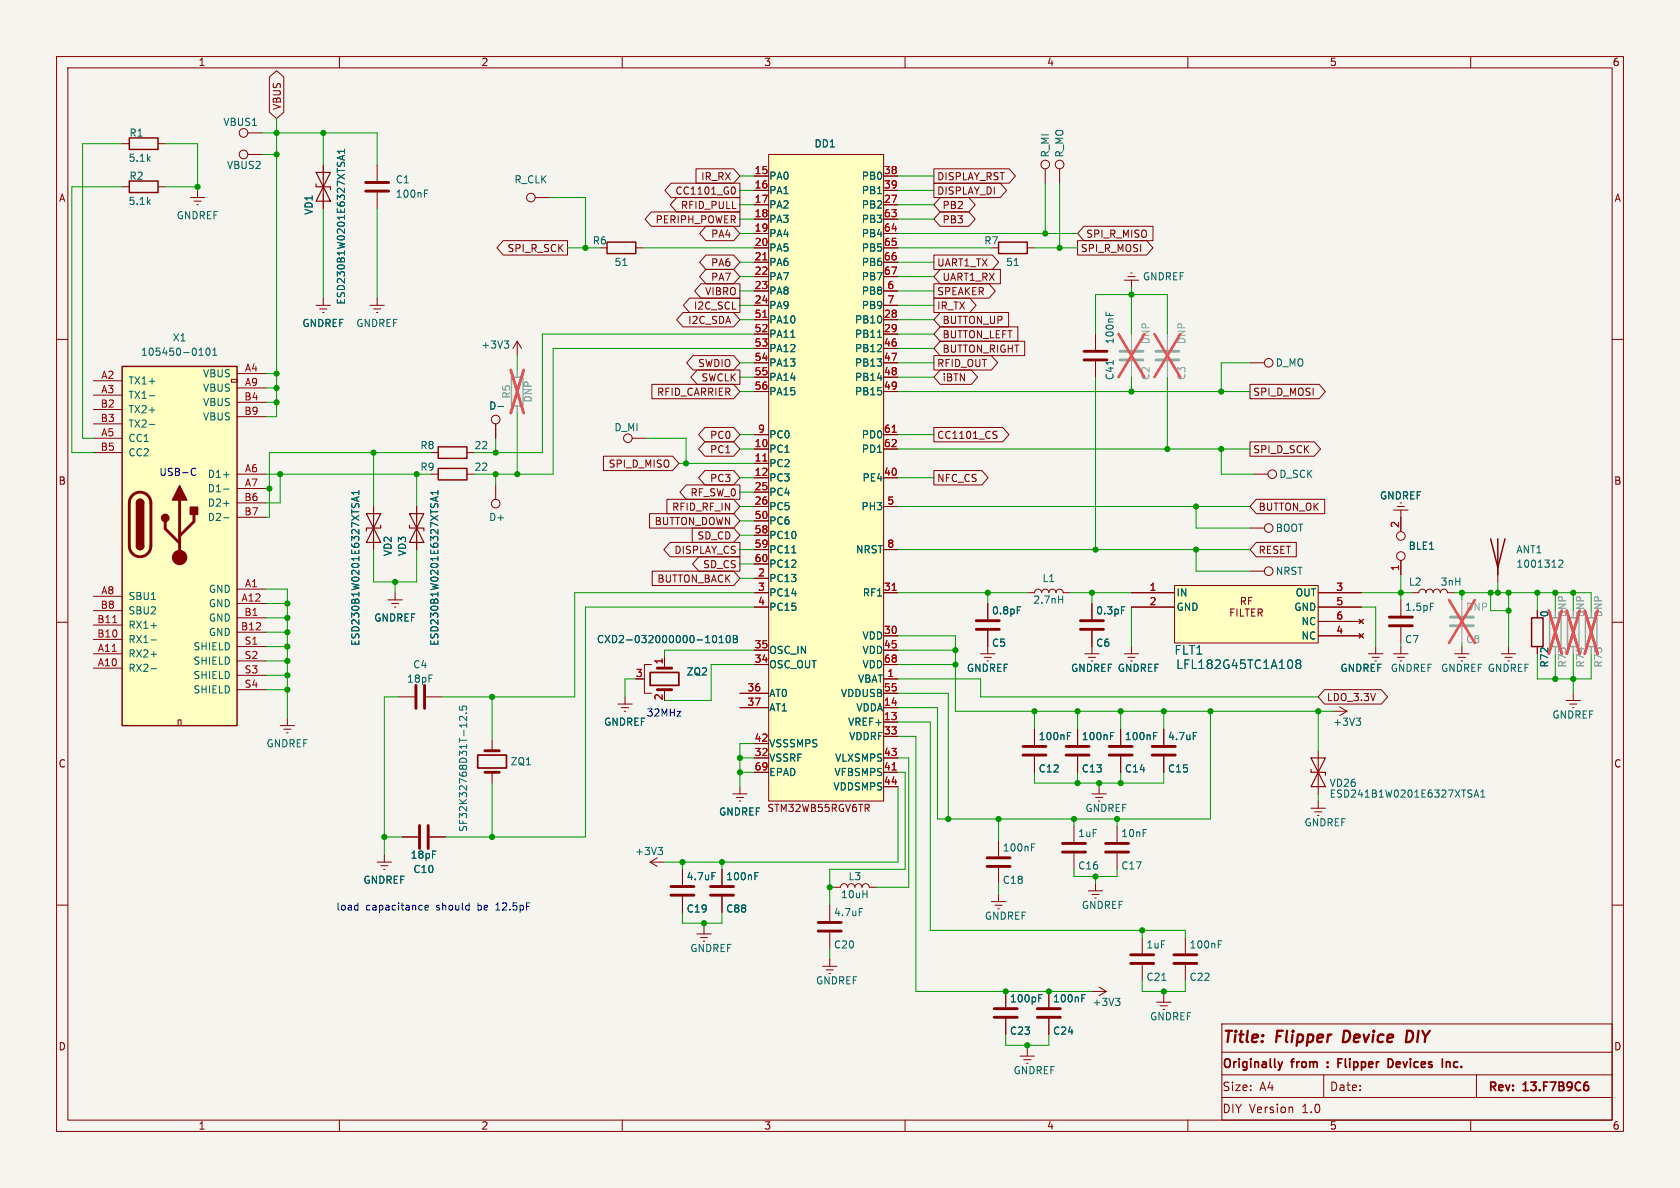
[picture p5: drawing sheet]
<svg xmlns="http://www.w3.org/2000/svg" width="297mm" height="210mm" viewBox="0 0 297 210" stroke-linecap="round" stroke-linejoin="round" font-family="sans-serif">
<path d="M0 0h297v210h-297z" fill="#f5f4ef" stroke="#f5f4ef" stroke-width=".18"/>
<g fill="none" stroke="#840000" stroke-width=".18">
<path d="M10 10h277v190h-277zM12 12h273v186h-273zM60 10v2M110 10v2M160 10v2M210 10v2M260 10v2M21.6 33h1.3M21.6 25.4h1.3M27.9 33h1.3M27.9 25.4h1.3M33.7 34.9h2.5"/>
<path d="M34.3 35.6h1.3M34.8 36.2h.3M34.9 33.7v1.2M43.8 27.3h2.6M43.8 23.5h2.6M57.1 29.2v7.6M66.7 29.2v2.8M66.7 34v2.8M94.6 34.9h2.6M10 60h2M285 60h2M111.8 77.5h2.5"/>
<path d="M10 110h2M265.4 115.6h2.6M266.1 116.2h1.2M266.6 116.8h.2M266.7 114.3v1.3M285 110h2M276.9 123.8h2.5M277.5 124.5h1.3M278 125.1h.3M278.1 122.6v1.2M10 160h2M66.7 152.4h2.5"/>
<path d="M67.3 153h1.3M67.8 153.7h.3M67.9 151.1v1.3M71.1 148h2.8M75.9 148h2.8M120.6 153.7v2.8M120.6 158.5v2.8M127.6 153.7v2.8M127.6 158.5v2.8M176.5 148.6v2.8M176.5 153.4v2.8M285 160h2"/>
<path d="M209.5 165.7v2.8M209.5 170.6v2.8M60 198v2M110 198v2M160 198v2M210 198v2M216 181h69v17h-69zM216 186h69M216 190h69M216 194h69M228.5 195.8v.9M234 190v4"/>
<path d="M260 198v2M261 190v4"/>
<circle cx="43.1" cy="27.3" r=".76"/>
<circle cx="43.1" cy="23.5" r=".76"/>
<circle cx="93.9" cy="34.9" r=".76"/>
<circle cx="111" cy="77.5" r=".76"/>
</g>
<path d="M226 187.7l.3 1M226.3 188.7l-.1 .3M226.7 187.7l-.4 1M234.7 188.5v.2M234.7 187.8v.1M236.6 187.9h.5M237.3 187.2h-.7v1.5M245.4 187.2a.76 .76 0 0 1 .9 .7 .76 .76 0 0 1-.9 .8M255.8 187.8h.5v.9M280.7 191.9l.1 .2-.1 .6" fill="none" stroke="#840000" stroke-width=".3"/>
<path d="M237.6 182.2l-.2 2h.5M249.5 182.3l-.7-.1-.3 2h.5l.5-.3" fill="none" stroke="#840000" stroke-width=".4"/>
<path d="M64.6 33.8h4.1M64.6 32.3h4.1M74.2 145.9v4.1M75.7 145.9v4.1M118.6 158.2h4.1M118.6 156.7h4.1M125.6 158.2h4.1M125.6 156.7h4.1M174.5 153.2h4.1M174.5 151.6h4.1M207.5 170.3h4.1M207.5 168.8h4.1" fill="none" stroke="#840000" stroke-width=".51"/>
<g fill="none" stroke="#006464" stroke-width=".18">
<path d="M60.5 27.6v.6M60.9 27.5l-1.3 .4 1.3 .4M60.9 26.4v.7M60.9 26.8h-1.3l.4 .3M75 34.2h.5M75 33.6h.6M125.9 154.2h.6M133.5 154.2h.6M133.5 154.9h.4M182.4 149.8h.4M182.4 149.2h.6M215.4 166.9h.4"/>
<path d="M215.4 166.3h.6"/>
</g>
<path d="M55.9 32.5v.5h2.5v.5M55.9 30.5h2.5l-1.3 2.5zM57.1 33l1.3 2.6h-2.5z" fill="none" stroke="#840000" stroke-width=".2"/>
<path d="M22.9 32h5v2h-5zM22.9 24.4h5v2h-5z" fill="none" stroke="#840000" stroke-width=".25"/>
<path d="M273.9 109.2h2.1v5.1h-2.1zM277.1 109.2h2v5.1h-2zM280.3 109.2h2v5.1h-2z" fill="none" stroke="#9c9b98" stroke-width=".25"/>
<path d="M275 108v1.2M275 114.3v1.3M278.1 108v1.2M278.1 114.3v1.3M281.3 108v1.2M281.3 114.3v1.3" fill="none" stroke="#9c9b98" stroke-width=".18"/>
<path d="M273.8 108l2.3 7.6M276.1 108l-2.3 7.6M277 108l2.3 7.6M279.3 108l-2.3 7.6M280.2 108l2.2 7.6M282.4 108l-2.2 7.6" fill="none" stroke="#e65255" stroke-width=".46"/>
<path d="M135.9 27.3h20.3v114.3h-20.3z" fill="#ffffc2"/>
<g fill="none" stroke="#840000" stroke-width=".18">
<path d="M133.3 31.1h2.6M133.3 33.7h2.6M133.3 36.2h2.6M133.3 38.7h2.6M135.9 27.3h20.3v114.3h-20.3zM156.2 31.1h2.5M156.2 33.7h2.5M156.2 36.2h2.5M156.2 38.7h2.5M112.4 43.8h1.3M133.3 41.3h2.6M133.3 43.8h2.6"/>
<path d="M133.3 46.4h2.6M133.3 48.9h2.6M133.3 51.4h2.6M133.3 54h2.6M133.3 56.5h2.6M133.3 59.1h2.6M156.2 41.3h2.5M156.2 43.8h2.5M156.2 46.4h2.5M156.2 48.9h2.5M156.2 51.4h2.5M156.2 54h2.5"/>
<path d="M156.2 56.5h2.5M156.2 59.1h2.5M181.6 43.8h1.3M193.7 59.1v2.7M198.8 49.5h2.5M199.4 48.9h1.3M199.9 48.3h.3M200 49.5v1.3M133.3 79.4h2.6M133.3 61.6h2.6M133.3 64.1h2.6M133.3 66.7h2.6"/>
<path d="M133.3 69.2h2.6M133.3 76.8h2.6M156.2 79.4h2.5M156.2 61.6h2.5M156.2 64.1h2.5M156.2 66.7h2.5M156.2 69.2h2.5M156.2 76.8h2.5M193.7 63.9v2.8M221 64.1h2.5M66 89.5v7.7M73.7 89.5v7.7"/>
<path d="M87.6 85.7v2.6M133.3 81.9h2.6M133.3 84.5h2.6M133.3 87h2.6M133.3 89.5h2.6M133.3 92.1h2.6M133.3 94.6h2.6M133.3 97.2h2.6M133.3 99.7h2.6M156.2 84.5h2.5M156.2 89.5h2.5M156.2 97.2h2.5"/>
<path d="M221 93.3h2.5M221.6 83.8h2.6M246.4 90.2h2.5M247 89.5h1.3M247.6 90.2v3.8M247.6 99.1v2.5M68.6 106h2.5M69.2 106.7h1.3M69.7 107.3h.3M69.8 104.8v1.2M115.2 117.5h-1.3v5.1h1.3M117.5 116.2v1.9"/>
<path d="M133.3 102.2h2.6M133.3 104.8h2.6M133.3 117.5h2.6M133.3 114.9h2.6M133.3 107.3h2.6M156.2 104.8h2.5M156.2 112.4h2.5M156.2 117.5h2.5M156.2 114.9h2.5M173.4 115.6h2.5M174 116.2h1.3M174.5 116.8h.3"/>
<path d="M174.6 106.7v2.8M174.6 111.5v4.1M181.6 104.8h1.3a.64 .64 0 0 1 .6-.7 .64 .64 0 0 1 .6 .7 .64 .64 0 0 1 .7-.7 .64 .64 0 0 1 .6 .7 .64 .64 0 0 1 .7-.7 .64 .64 0 0 1 .6 .7 .64 .64 0 0 1 .6-.7 .64 .64 0 0 1 .7 .7h1.2M191.8 115.6h2.5M192.4 116.2h1.3M192.9 116.8h.3M193 106.7v2.8M193 111.5v4.1M198.8 115.6h2.5M199.4 116.2h1.3M199.9 116.8h.3M200 114.3v1.3"/>
<path d="M221 101h2.5M241.9 115.6h2.6M242.6 116.2h1.2M243.1 116.8h.2M243.2 114.3v1.3M246.4 115.6h2.5M247 116.2h1.3M247.5 116.8h.3M247.6 106v2.8M247.6 110.9v2.8M247.6 114.3v1.3M249.6 104.8h1.2a.64 .64 0 0 1 .7-.7 .64 .64 0 0 1 .6 .7 .64 .64 0 0 1 .6-.7 .64 .64 0 0 1 .7 .7 .64 .64 0 0 1 .6-.7 .64 .64 0 0 1 .6 .7 .64 .64 0 0 1 .7-.7 .64 .64 0 0 1 .6 .7h1.3"/>
<path d="M257.2 115.6h2.5M257.8 116.2h1.3M258.3 116.8h.3M258.4 114.3v1.3M264.8 100.3v2.6M271.8 108v1.2M271.8 114.3v1.3M70.5 123.2h2.8M75.3 123.2h2.8M87 130.8v1.9M87 136.5v1.9M109.2 124.5h2.6"/>
<path d="M109.9 125.1h1.2M110.4 125.7h.2M110.5 123.2v1.3M113.7 120h.2M117.5 121.9v.7M130.8 125.1h5.1M130.8 122.6h5.1M133.3 134h2.6M133.3 136.5h2.6M133.3 131.4h2.6M156.2 120h2.5M156.2 127.6h2.5"/>
<path d="M156.2 125.1h2.5M156.2 134h2.5M156.2 130.2h2.5M156.2 122.6h2.5M156.2 136.5h2.5M156.2 139.1h2.5M182.9 128.9v2.8M182.9 133.7v2.8M190.5 128.9v2.8M190.5 133.7v2.8M194.3 139.1v1.2M198.1 128.9v2.8"/>
<path d="M198.1 133.7v2.8M205.7 128.9v2.8M205.7 133.7v2.8M233 132.7v7.6M235.6 125.7h2.5M236.9 125l1.2 .7M238.1 125.7l-1.2 .8M114.9 152.4l1.3 .8M114.9 152.4h2.6M116.2 151.6l-1.3 .8M175.3 159.4h2.5M176.5 158.1v1.3"/>
<path d="M189.9 146.1v2.7M189.9 150.9v2.8M192.4 157.5h2.5M193 158.1h1.3M193 140.3h2.6M193.5 158.8h.3M193.7 156.2v1.3M193.7 141h1.2M194.2 141.6h.2M197.5 146.1v2.7M197.5 150.9v2.8M175.9 160h1.3"/>
<path d="M176.4 160.7h.3M177.8 175.3v2.8M177.8 180.1v2.8"/>
<circle cx="224.3" cy="64.1" r=".76"/>
<circle cx="87.6" cy="89" r=".76"/>
<circle cx="224.3" cy="93.3" r=".76"/>
<circle cx="224.9" cy="83.8" r=".76"/>
<circle cx="247.6" cy="98.3" r=".76"/>
<circle cx="247.6" cy="94.7" r=".76"/>
<circle cx="224.3" cy="101" r=".76"/>
</g>
<path d="M134.9 45.9h.7M134.9 56.1h.7M157.7 76.4h.7M134.9 81.5h.7M157.7 104.4h.7M157.7 136.1h.7" fill="none" stroke="#a90000" stroke-width=".18"/>
<g fill="none" stroke="#006464" stroke-width=".18">
<path d="M110.1 46.9h.7M139.8 59.6h.7M155.1 59.6h.8M179.3 46.9h.7M195.5 55.2v.6M196.1 55.3v.5M196.8 63.8v.7M63.1 87.9v.6M63.4 87.8l-1.2 .4 1.2 .4M63.4 86.7v.7M63.4 87.1h-1.2l.3 .3M77.1 87.9v.6"/>
<path d="M77.4 87.1h-1.3l.4 .3M77.4 87.8l-1.3 .4 1.3 .4M77.4 86.7v.7M140 97.7h.7M275.6 99.1l.5-.1 .2 .4-.8 .9h.8M126.1 112.5l.2-.2a.68 .68 0 0 1 .4 .7 .68 .68 0 0 1-.4 .6l-.2-.1-.1-.4zM127.2 113.6h.7M127.2 112.7l.3-.4v1.3M128.5 112.5l.2-.2a.68 .68 0 0 1 .4 .7 .68 .68 0 0 1-.4 .6l-.2-.1-.1-.4zM129.7 112.3h.4l.2 .3-.2 .3 .2 .2 .1 .3-.3 .2h-.4zM129.7 112.9h.4M179.8 107.3h.7"/>
<path d="M187.1 106h.8M187.9 105.4v1.2M198.3 107.3h.6M252.9 106.6h.6M81.2 124.9v.6h.6l-.1-.1 .1-.5 .2-.1 .4 .1 .1 .2-.1 .4M82.4 126.1h.1M82.5 126.6v.8l-.9-.8-.4 .3 .1 .5M82.5 127.8v.8M188.7 130.1h.4M188.7 129.5h.6M196.3 130.1h.4M196.3 129.5h.6"/>
<path d="M203.9 130.1h.5M203.9 129.5h.7M211 129.5h.6M239.7 126.9h.8l-.4 .5M240.3 127.4l.2 .3v.3l-.2 .2M116.3 149.8h.8l-.4 .5M116.9 150.3l.2 .2v.3l-.2 .3M260.6 140.9l.4-1.3 .4 1.3M260.7 140.6h.6M261.8 140.9h.7M261.8 140l.4-.4v1.3M183.6 176.4h.4"/>
<path d="M183.6 175.8h.6"/>
</g>
<path d="M64.8 90.8h2.5l-1.3 2.5zM66 93.3l1.3 2.6h-2.5zM67.3 92.8v.5h-2.5v.6M72.4 92.8v.5h2.5v.6M72.4 90.8h2.5l-1.2 2.5zM73.7 93.3l1.2 2.6h-2.5zM231.8 136v.5h2.5v.5M231.8 134h2.5l-1.3 2.5zM233 136.5l1.3 2.6h-2.5z" fill="none" stroke="#840000" stroke-width=".2"/>
<path d="M114.9 118.9h5.1v2.3h-5.1zM84.5 133.5h5v2.3h-5z" fill="none" stroke="#840000" stroke-width=".3"/>
<g fill="none" stroke="#840000" stroke-width=".51">
<path d="M191.6 63.6h4.1M191.6 62.1h4.1M116.2 118.1h2.5M172.6 111.3h4.1M172.6 109.7h4.1M191 111.3h4.1M191 109.7h4.1M245.6 110.6h4.1M245.6 109.1h4.1M73.5 121.2v4M75.1 121.2v4M85.7 136.5h2.6"/>
<path d="M85.7 132.7h2.6M116.2 121.9h2.5M180.8 133.5h4.1M180.8 132h4.1M188.5 133.5h4M188.5 132h4M196.1 133.5h4.1M196.1 132h4.1M203.7 133.5h4.1M203.7 132h4.1M187.8 150.6h4.1M187.8 149.1h4.1"/>
<path d="M195.5 150.6h4M195.5 149.1h4M175.8 179.8h4M175.8 178.3h4"/>
</g>
<path d="M107.3 42.8h5.1v2h-5.1zM176.5 42.8h5.1v2h-5.1zM263.5 95.3l1.3 5 1.3-5M264.8 95.3v6.3M270.8 109.2h2v5.1h-2z" fill="none" stroke="#840000" stroke-width=".25"/>
<path d="M198 63.6h4.1M198 62.1h4.1M204.3 63.6h4.1M204.3 62.1h4.1M256.4 110.6h4.1M256.4 109.1h4.1" fill="none" stroke="#9c9b98" stroke-width=".51"/>
<path d="M200 59.1v2.7M206.4 59.1v2.7M200 63.9v2.8M206.4 63.9v2.8M258.4 106v2.8M258.4 110.9v2.8" fill="none" stroke="#9c9b98" stroke-width=".18"/>
<path d="M197.7 59.1l4.6 7.6M202.3 59.1l-4.6 7.6M204.1 59.1l4.6 7.6M208.7 59.1l-4.6 7.6M256.2 106l4.5 7.7M260.7 106l-4.5 7.7" fill="none" stroke="#e65255" stroke-width=".46"/>
<path d="M207.6 103.5h25.4v10.2h-25.4z" fill="#ffffc2"/>
<g fill="none" stroke="#840000" stroke-width=".18">
<path d="M184.8 29.8v2.6M187.3 29.8v2.6M55.9 54h2.5M56.5 54.6h1.3M57 55.2h.3M57.1 52.7v1.3M87.6 74.9v2.6M76.2 83.8h1.3M82.5 83.8h1.3M200 104.8h7.6M200 107.3h7.6M207.6 103.5h25.4v10.2h-25.4z"/>
<path d="M217.6 108.3h.4M218.2 107.6h-.6v1.3M218.7 107.6v1.3M219.3 107.6v1.3h.6M219.5 106.3l.6-.1 .1-.2-.1-.3-.6-.1v1.3M219.8 106.3l.4 .6M220.1 107.6h.8M220.5 107.6v1.3M220.7 106.2h.5M221.3 108.3h.4M221.3 105.6h-.6v1.3M221.9 107.6h-.6v1.3h.6"/>
<path d="M222.4 108.3h.6l.2-.2-.1-.3-.7-.2v1.3M222.7 108.3l.5 .6M233 104.8h7.7M233 107.3h7.7M233 112.4h7.7M233 109.9h7.7M240.3 112l.7 .8M240.3 109.5l.7 .7M241 112l-.7 .8M241 109.5l-.7 .7M147.3 156.8h1.3a.64 .64 0 0 1 .6-.6 .64 .64 0 0 1 .7 .6 .64 .64 0 0 1 .6-.6 .64 .64 0 0 1 .6 .6 .64 .64 0 0 1 .7-.6 .64 .64 0 0 1 .6 .6 .64 .64 0 0 1 .6-.6 .64 .64 0 0 1 .7 .6h1.2M231.8 142.9h2.5"/>
<path d="M232.4 143.5h1.3M232.9 144.1h.3M233 141.6v1.3M123.2 165.1h2.5M123.8 165.7h1.3M124.3 166.4h.3M124.5 163.8v1.3M145.4 170.8h2.6M146 171.5h1.3M146.6 172.1h.2M146.7 160v2.8M146.7 164.8v2.8"/>
<path d="M146.7 169.5v1.3M201.9 165.7v2.8M201.9 170.6v2.8M180.3 186.7h2.6M181 187.3h1.2M181.5 188h.2M181.6 185.4v1.3"/>
<circle cx="184.8" cy="29.1" r=".76"/>
<circle cx="187.3" cy="29.1" r=".76"/>
<circle cx="87.6" cy="74.2" r=".76"/>
</g>
<path d="M88 71.9h1M229.4 117.3l-.3-.3 .3-.4h.3l.3 .3-.3 .4M229.4 117.3l-.3 .3 .1 .4 .2 .2 .4-.1 .2-.2-.1-.5-.2-.1M229.4 117.3h.3M151.9 160.6h.6M205.4 173.3h.7" fill="none" stroke="#006464" stroke-width=".18"/>
<path d="M144.7 164.6h4M144.7 163.1h4M199.9 170.3h4.1M199.9 168.8h4.1" fill="none" stroke="#840000" stroke-width=".51"/>
<path d="M77.5 82.8h5v2h-5z" fill="none" stroke="#840000" stroke-width=".25"/>
<path d="M21.6 64.8h20.3v63.5h-20.3z" fill="#ffffc2"/>
<g fill="none" stroke="#840000" stroke-width=".18">
<path d="M47.6 13.6l1.3-1.1 1.3 1.1v6.2l-1.3 1.2-1.3-1.2zM57.1 29.2v2.6M57.1 34.3v2.5M115.1 37.5h15.7v2.5h-15.7l-1.1-1.3zM118.7 32.4h12.1v2.5h-12.1l-1.2-1.2zM119.6 34.9h11.2v2.6h-11.2l-1.1-1.3zM123 29.8h6.7l1.1 1.3-1.1 1.3h-6.7zM129.6 33.1a.68 .68 0 0 1 .4 .6 .68 .68 0 0 1-.4 .6M133.3 31.1h2.6M133.3 33.7h2.6M133.3 36.2h2.6M133.3 38.7h2.6"/>
<path d="M156.2 31.1h2.5M156.2 33.7h2.5M156.2 36.2h2.5M156.2 38.7h2.5M165.1 32.4h11.7l1.1 1.3-1.1 1.2h-11.7zM165.1 29.8h13.3l1.1 1.3-1.1 1.3h-13.3zM166.2 37.5h5.1l1.1 1.2-1.1 1.3h-5.1l-1.1-1.3zM166.2 34.9h5.1l1.1 1.3-1.1 1.3h-5.1l-1.1-1.3zM65.4 54h2.5M66 54.6h1.3M66.5 55.2h.3M66.7 52.7v1.3"/>
<path d="M89 42.5h11.3v2.6h-11.3l-1.2-1.3zM120.7 55.2h9l1.1 1.3-1.1 1.3h-9l-1.1-1.3zM121.9 52.7h8.9v2.5h-8.9l-1.1-1.2zM123.9 50.2h6.9v2.5h-6.9l-1.1-1.3zM124.8 45.1h4.9l1.1 1.3-1.1 1.2h-4.9l-1.1-1.2zM124.8 40h4.9l1.1 1.3-1.1 1.2h-4.9l-1.1-1.2zM124.8 47.6h4.9l1.1 1.3-1.1 1.3h-4.9l-1.1-1.3zM133.3 54h2.6M133.3 41.3h2.6M133.3 43.8h2.6M133.3 46.4h2.6M133.3 48.9h2.6"/>
<path d="M133.3 51.4h2.6M133.3 56.5h2.6M133.3 59.1h2.6M156.2 54h2.5M156.2 41.3h2.5M156.2 43.8h2.5M156.2 46.4h2.5M156.2 48.9h2.5M156.2 51.4h2.5M156.2 56.5h2.5M156.2 59.1h2.5M165.1 52.7h6.4l1.1 1.3-1.1 1.2h-6.4z"/>
<path d="M165.1 45.1h10.3l1.2 1.3-1.2 1.2h-10.3zM165.1 50.2h9.7l1.2 1.2-1.2 1.3h-9.7zM166.2 57.8h13.7v2.5h-13.7l-1.1-1.2zM166.2 55.2h12.1v2.6h-12.1l-1.1-1.3zM166.2 47.6h10.7v2.6h-10.7l-1.1-1.3zM190.5 42.5h12.2l1.1 1.3-1.1 1.3h-12.2zM191.6 40h12.2v2.5h-12.2l-1.1-1.2zM16.5 67.3h5.1M16.5 69.9h5.1M16.5 77.5h5.1M16.5 72.4h5.1M16.5 74.9h5.1"/>
<path d="M40.9 67.1h1v.5h-1zM41.9 66h5.1M41.9 68.6h5.1M41.9 71.1h5.1M41.9 73.7h5.1M87.6 74.9v2.6M91.4 60.3l-.7 1.3M91.4 60.3v2.6M91.4 60.3l.8 1.3M115.2 67.9h14.5l1.1 1.3-1.1 1.3h-14.5zM122.5 62.9h7.2l1.1 1.2-1.1 1.3h-7.2l-1.1-1.3zM123.2 65.4h7.6v2.5h-7.6l-1.1-1.2z"/>
<path d="M124.6 78.1h5.1l1.1 1.3-1.1 1.2h-5.1l-1.1-1.2zM124.6 75.6h5.1l1.1 1.2-1.1 1.3h-5.1l-1.1-1.3zM133.3 79.4h2.6M133.3 61.6h2.6M133.3 64.1h2.6M133.3 66.7h2.6M133.3 69.2h2.6M133.3 76.8h2.6M156.2 79.4h2.5M156.2 61.6h2.5M156.2 64.1h2.5M156.2 66.7h2.5"/>
<path d="M156.2 69.2h2.5M156.2 76.8h2.5M165.1 75.6h12.2l1.1 1.2-1.1 1.3h-12.2zM165.1 62.9h10.2l1.1 1.2-1.1 1.3h-10.2zM166.2 60.3h15v2.6h-15l-1.1-1.3zM166.2 65.4h5.5l1.1 1.3-1.1 1.2h-5.5l-1.1-1.2zM175.8 76.2l.5 .1M176 76.9l.3 .2-.3 .4M221 78.1h11.4l1.1 1.3-1.1 1.2h-11.4zM221 67.9h12.2l1.1 1.3-1.1 1.3h-12.2zM16.5 80h5.1M41.9 83.8h5.1"/>
<path d="M41.9 86.4h5.1M41.9 88.9h5.1M41.9 91.4h5.1M66 89.5v2.6M66 94.6v2.6M73.7 89.5v2.6M73.7 94.6v2.6M76.2 80h1.3M82.5 80h1.3M106.7 80.6h12.2l1.1 1.3-1.1 1.3h-12.2zM114.8 90.8h14.9l1.1 1.3-1.1 1.2h-14.9zM117.9 88.3h11.8l1.1 1.2-1.1 1.3h-11.8z"/>
<path d="M118.5 95.9h12.3v2.5h-12.3l-1.1-1.2zM121.3 85.7h9.5v2.6h-9.5l-1.1-1.3zM122.4 93.3h7.3l1.1 1.3-1.1 1.3h-7.3zM123.5 98.4h7.3v2.6h-7.3l-1.1-1.3zM124.6 83.2h5.1l1.1 1.3-1.1 1.2h-5.1l-1.1-1.2zM133.3 81.9h2.6M133.3 84.5h2.6M133.3 87h2.6M133.3 89.5h2.6M133.3 92.1h2.6M133.3 94.6h2.6M133.3 97.2h2.6"/>
<path d="M133.3 99.7h2.6M156.2 84.5h2.5M156.2 89.5h2.5M156.2 97.2h2.5M165.1 83.2h8.5l1.1 1.3-1.1 1.2h-8.5zM222.1 95.9h7.1v2.5h-7.1l-1.1-1.2zM222.1 88.3h12.1v2.5h-12.1l-1.1-1.3zM247.6 91.4v2.6M247.6 99.1v2.5M16.5 118.1h5.1M16.5 115.6h5.1M16.5 105.4h5.1"/>
<path d="M16.5 113h5.1M16.5 110.5h5.1M16.5 108h5.1M41.9 104.1h5.1M41.9 106.7h5.1M41.9 109.2h5.1M41.9 111.8h5.1M41.9 114.3h5.1M41.9 116.8h5.1M41.9 119.4h5.1M115.3 101h14.4l1.1 1.2-1.1 1.3h-14.4zM117.5 116.2v1.3"/>
<path d="M133.3 102.2h2.6M133.3 104.8h2.6M133.3 117.5h2.6M133.3 114.9h2.6M133.3 107.3h2.6M156.2 104.8h2.5M156.2 112.4h2.5M156.2 117.5h2.5M156.2 114.9h2.5M174.6 106.7v2.8M174.6 111.5v2.8M193 106.7v2.8"/>
<path d="M193 111.5v2.8M200 104.8h7.6M200 107.3h7.6M233 104.8h7.7M233 112.4h7.7M233 107.3h7.7M233 109.9h7.7M240.3 112l.7 .8M240.3 109.5l.7 .7M241 112l-.7 .8M241 109.5l-.7 .7M271.8 108v1.2"/>
<path d="M271.8 114.3v1.3M31.5 127.3h.5v1h-.5zM41.9 121.9h5.1M49.5 128.3h2.6M50.2 128.9h1.2M50.7 129.5h.2M50.8 127v1.3M130.8 139.1v1.2M130.8 125.1h5.1M130.8 122.6h5.1M133.3 134h2.6M133.3 136.5h2.6"/>
<path d="M133.3 131.4h2.6M156.2 120h2.5M156.2 127.6h2.5M156.2 125.1h2.5M156.2 134h2.5M156.2 130.2h2.5M156.2 122.6h2.5M156.2 136.5h2.5M156.2 139.1h2.5M182.9 128.9v2.8M182.9 133.7v2.8M190.5 128.9v2.8"/>
<path d="M190.5 133.7v2.8M198.1 128.9v2.8M198.1 133.7v2.8M205.7 128.9v2.8M205.7 133.7v2.8M234.2 121.9h10l1.1 1.3-1.1 1.3h-10l-1.2-1.3zM71.1 148h2.8M75.9 148h2.8M120.6 153.7v2.8M120.6 158.5v2.8M127.6 153.7v2.8M127.6 158.5v2.8"/>
<path d="M129.5 140.3h2.6M130.2 141h1.2M130.7 141.6h.2M177.8 175.3v2.8M185.4 175.3v2.8M193 175.3h2.6M194.3 174.5l1.3 .8M195.6 175.3l-1.3 .7M204.5 177.2h2.5M205.1 177.8h1.3M205.6 178.4h.3M205.7 175.9v1.3"/>
<path d="M177.8 180.1v2.8M185.4 180.1v2.8"/>
</g>
<path d="M21.6 64.8h20.3v63.5h-20.3zM77.5 79h5v2h-5zM24.1 96.5a.64 .64 0 0 0 .7 .7 .64 .64 0 0 0 .6-.7M24.1 88.9a.64 .64 0 0 1 .7-.6 .64 .64 0 0 1 .6 .6" fill="none" stroke="#840000" stroke-width=".25"/>
<path d="M23.4 87.6a1.9 1.9 0 0 1 2.1-.5 1.9 1.9 0 0 1 1.2 1.8v7.6a1.91 1.91 0 0 1-1.9 1.9 1.91 1.91 0 0 1-1.9-1.9v-7.7l.1-.7zM29.2 92.2v1.3l2.5 2.5M31.7 88.4v10.2M34.3 90.9v1.3l-2.6 2.5M183.4 179.8h4.1M183.4 178.3h4.1" fill="none" stroke="#840000" stroke-width=".51"/>
<g fill="#840000" stroke="#840000" stroke-width=".25">
<path d="M24.1 96.5h1.3a.64 .64 0 0 1-.6 .7 .64 .64 0 0 1-.7-.7z"/>
<path d="M24.1 88.9h1.3v7.6h-1.3z"/>
<path d="M24.3 88.5a.64 .64 0 0 1 .7-.2 .64 .64 0 0 1 .4 .6h-1.3z"/>
<path d="M31.7 85.9l1.3 2.5h-2.5z"/>
<path d="M33.7 89.7h1.2v1.2h-1.2z"/>
<circle cx="29.2" cy="91.6" r=".63"/>
</g>
<circle cx="31.7" cy="98.6" r="1.27" fill="#840000" stroke="#840000" stroke-width=".18"/>
<g fill="none" stroke="#006464" stroke-width=".18">
<path d="M60.5 27.6v.6M60.9 27.5l-1.3 .4 1.3 .4M60.9 26.4v.7M60.9 26.8h-1.3l.4 .3M139.8 59.6h.7M155.1 59.6h.8M26.4 69.9h1M26.4 75h1M35.2 62.8h.7M35.4 61.7l.2-.2v1.3M36.6 61.6l.1-.1a.68 .68 0 0 1 .4 .7 .68 .68 0 0 1-.4 .6 .84 .84 0 0 1-.1-1.2zM37.6 62.8h.7"/>
<path d="M37.6 61.9l.4-.4v1.3M88 71.9h1M89.1 60.3h.8l-.4 .5M89.7 60.8l.2 .2v.3l-.2 .2M39.5 83.9h1M39.5 86.5h1M39.5 89h1M39.5 91.5h1M63.1 87.9v.6M63.4 87.8l-1.2 .4 1.2 .4M63.4 86.7v.7M63.4 87.1h-1.2l.3 .3"/>
<path d="M77.1 87.9v.6M77.4 87.1h-1.3l.4 .3M77.4 87.8l-1.3 .4 1.3 .4M77.4 86.7v.7M140 97.7h.7M26.7 118.2h1M26.7 115.7h1M26.7 113.1h1M26.7 110.6h1M126.1 112.5l.2-.2a.68 .68 0 0 1 .4 .7 .68 .68 0 0 1-.4 .6l-.2-.1-.1-.4zM127.2 113.6h.7M127.2 112.7l.3-.4v1.3"/>
<path d="M128.5 112.5l.2-.2a.68 .68 0 0 1 .4 .7 .68 .68 0 0 1-.4 .6l-.2-.1-.1-.4zM129.7 112.3h.4l.2 .3-.2 .3 .2 .2 .1 .3-.3 .2h-.4zM129.7 112.9h.4M179.8 107.3h.7M198.3 107.3h.6M229.4 117.3l-.3-.3 .3-.4h.3l.3 .3-.3 .4M229.4 117.3l-.3 .3 .1 .4 .2 .2 .4-.1 .2-.2-.1-.5-.2-.1M229.4 117.3h.3M188.7 129.5h.6M188.7 130.1h.4M196.3 129.5h.6M196.3 130.1h.4"/>
<path d="M203.9 129.5h.7M203.9 130.1h.5M211 129.5h.6M125.9 154.2h.6M133.5 154.2h.6M133.5 154.9h.4M183.6 176.4h.4M183.6 175.8h.6M191.2 176.4h.5M191.2 175.8h.7M197.2 176.5h.8l-.4 .5M197.7 177l.3 .2v.3l-.3 .2"/>
</g>
<path d="M134.9 45.9h.7M134.9 56.1h.7M157.7 76.4h.7M134.9 81.5h.7M19.9 110.1h.8M157.7 104.4h.7M157.7 136.1h.7" fill="none" stroke="#a90000" stroke-width=".18"/>
<path d="M90.4 66.7h2.1v5.1h-2.1z" fill="none" stroke="#9c9b98" stroke-width=".25"/>
<path d="M91.4 65.4v1.3M91.4 71.8v1.2M275 108v1.2M275 114.3v1.3M278.1 108v1.2M278.1 114.3v1.3M281.3 108v1.2M281.3 114.3v1.3" fill="none" stroke="#9c9b98" stroke-width=".18"/>
<path d="M90.3 65.4l2.3 7.6M92.6 65.4l-2.3 7.6M273.8 108l2.3 7.6M276.1 108l-2.3 7.6M277 108l2.3 7.6M279.3 108l-2.3 7.6M280.2 108l2.2 7.6M282.4 108l-2.2 7.6" fill="none" stroke="#e65255" stroke-width=".46"/>
<path d="M34 82.8h.3l.3 .1M34.6 83.9l-.3 .1h-.3M63.3 159.6v1.3M87.8 159.9l-.1 .1M63.2 160l.1 .1M63.3 160.8l-.1 .1M74.5 160l.1 .1M74.6 160.8l-.1 .1M75.1 160.5l.6-.2v-.2l-.4-.1-.2 .2 .1 .6h.5M87.7 160.9h.7" fill="none" stroke="#0000c2" stroke-width=".18"/>
<g fill="none" stroke="#009600" stroke-width=".18">
<path d="M21.6 33h-8.9v47h3.8M21.6 25.4h-7v52.1h1.9M29.2 25.4h5.7v8.3M29.2 33h5.7M46.4 23.5h20.3v5.7M46.4 27.3h2.5M48.9 21v52.7h-1.9M57.1 23.5v5.7M57.1 36.8v15.9M66.7 36.8v15.9M97.2 34.9h6.3v8.9M130.8 33.7h2.5"/>
<path d="M130.8 31.1h2.5M130.8 38.7h2.5M130.8 36.2h2.5M158.7 33.7h6.4M158.7 31.1h6.4M158.7 38.7h6.4M158.7 36.2h6.4M184.8 32.4v8.9M187.3 32.4v11.4M100.3 43.8h5.7M113.7 43.8h19.6M130.8 54h2.5"/>
<path d="M130.8 46.4h2.5M130.8 51.4h2.5M130.8 41.3h2.5M130.8 48.9h2.5M130.8 56.5h2.5M133.3 59.1h-37.4v20.9h-12.1M158.7 54h6.4M158.7 46.4h6.4M158.7 43.8h16.6M158.7 51.4h6.4M158.7 59.1h6.4M158.7 41.3h31.8"/>
<path d="M158.7 48.9h6.4M158.7 56.5h6.4M182.9 43.8h7.6M193.7 59.1v-7h12.7v7M200 50.8v8.3M47 68.6h1.9M47 71.1h1.9M47 66h1.9M87.6 77.5v2.5M91.4 62.9v2.5M91.4 73v10.8M114.3 77.5h7v4.4"/>
<path d="M130.8 79.4h2.5M130.8 69.2h2.5M130.8 64.1h2.5M130.8 76.8h2.5M130.8 66.7h2.5M133.3 61.6h-35.5v22.2h-14M158.7 79.4h62.3M158.7 69.2h62.3M158.7 64.1h6.4M158.7 76.8h6.4M158.7 66.7h6.4M158.7 61.6h6.4"/>
<path d="M193.7 66.7v30.5M200 66.7v2.5M206.4 66.7v12.7M215.9 79.4v4.4h5.7M221 64.1h-5.1v5.1M47 83.8h29.2M47 86.4h.6M49.5 83.8v5.1h-2.5M66 80v9.5M66 97.2v5.7h7.7v-5.7M73.7 83.8v5.7M76.2 80h-28.6v11.4h-.6"/>
<path d="M87.6 83.8v1.9M120 81.9h13.3M130.8 97.2h2.5M130.8 89.5h2.5M130.8 99.7h2.5M130.8 84.5h2.5M130.8 94.6h2.5M130.8 92.1h2.5M130.8 87h2.5M158.7 97.2h62.3M158.7 89.5h62.3M158.7 84.5h6.4"/>
<path d="M211.5 89.5v3.8h9.5M211.5 97.2v3.8h9.5M47 104.1h3.8v22.9M47 116.8h3.8M47 119.4h3.8M47 106.7h3.8M47 109.2h3.8M47 111.8h3.8M47 114.3h3.8M69.8 102.9v1.9M130.8 102.2h2.5M133.3 104.8h-31.7v18.4h-23.5"/>
<path d="M133.3 114.9h-15.8v1.3M133.3 117.5h-7.6v6.3h-8.2M133.3 107.3h-29.8v40.7h-24.8M158.7 104.8h22.9M158.7 112.4h10.2v13.3h66.7M158.7 114.9h10.2M158.7 117.5h10.2M174.6 104.8v1.9M189.2 104.8h10.8M193 104.8v1.9M200 107.3v7M240.7 104.8h8.9"/>
<path d="M240.7 107.3h2.5v7M247.6 101.6v4.4M247.6 113.7v.6M257.2 104.8h24.1v3.2M258.4 104.8v1.2M258.4 113.7v.6M263.5 104.8v3.2h3.2M264.8 102.9v1.9M266.7 104.8v9.5M271.8 115.6v4.4h9.5v-4.4M271.8 104.8v3.2M275 104.8v3.2"/>
<path d="M275 115.6v4.4M278.1 104.8v3.2M278.1 115.6v7M47 121.9h3.8M70.5 123.2h-2.6v27.9M87 123.2v7.6M87 138.4v9.6M112.4 120h-1.9v3.2M130.8 136.5h2.5M130.8 134h2.5M133.3 131.4h-2.5v7.7M158.7 130.2h3.2v45.1h31.1"/>
<path d="M158.7 136.5h1.3v17.2h-13.3v6.3M158.7 127.6h5.8v36.9h45v1.2M158.7 134h2v22.8h-5.8M158.7 125.1h7v19.7h48.3v-19.1M158.7 122.6h8.9v22.2M158.7 139.1v13.3h-41.2M158.7 120h14.7v3.2h59.6M182.9 136.5v1.9h22.8v-1.9M182.9 125.7v3.2M190.5 125.7v3.2M190.5 136.5v1.9M194.3 138.4v.7"/>
<path d="M198.1 125.7v3.2M198.1 136.5v1.9M205.7 125.7v3.2M233 125.7v7M67.9 148h3.2M120.6 152.4v1.3M127.6 152.4v1.3M146.7 156.8h.6M176.5 144.8v3.8M176.5 156.2v1.9M189.9 153.7v1.2h7.6v-1.2M189.9 144.8v1.3"/>
<path d="M193.7 154.9v1.3M197.5 144.8v1.3M233 140.3v1.3M120.6 161.3v1.9h7v-1.9M124.5 163.2v.6M146.7 167.6v1.9M201.9 173.4v1.9h7.6v-1.9M201.9 164.5v1.2M205.7 175.3v.6M177.8 182.9v1.9h7.6v-1.9M181.6 184.8v.6"/>
</g>
<g fill="#009600" stroke="#009600" stroke-width=".18">
<circle cx="50.8" cy="111.8" r=".46"/>
<circle cx="50.8" cy="114.3" r=".46"/>
<circle cx="50.8" cy="109.2" r=".46"/>
<circle cx="50.8" cy="106.7" r=".46"/>
<circle cx="50.8" cy="116.8" r=".46"/>
<circle cx="50.8" cy="119.4" r=".46"/>
<circle cx="67.9" cy="148" r=".46"/>
<circle cx="50.8" cy="121.9" r=".46"/>
<circle cx="69.8" cy="102.9" r=".46"/>
<circle cx="47.6" cy="86.4" r=".46"/>
<circle cx="49.5" cy="83.8" r=".46"/>
<circle cx="48.9" cy="71.1" r=".46"/>
<circle cx="48.9" cy="68.6" r=".46"/>
<circle cx="73.7" cy="83.8" r=".46"/>
<circle cx="87.6" cy="83.8" r=".46"/>
<circle cx="87.6" cy="80" r=".46"/>
<circle cx="66" cy="80" r=".46"/>
<circle cx="184.8" cy="41.3" r=".46"/>
<circle cx="121.3" cy="81.9" r=".46"/>
<circle cx="91.4" cy="83.8" r=".46"/>
<circle cx="87" cy="123.2" r=".46"/>
<circle cx="87" cy="148" r=".46"/>
<circle cx="48.9" cy="23.5" r=".46"/>
<circle cx="48.9" cy="27.3" r=".46"/>
<circle cx="48.9" cy="66" r=".46"/>
<circle cx="34.9" cy="33" r=".46"/>
<circle cx="57.1" cy="23.5" r=".46"/>
<circle cx="103.5" cy="43.8" r=".46"/>
<circle cx="258.4" cy="104.8" r=".46"/>
<circle cx="264.8" cy="104.8" r=".46"/>
<circle cx="263.5" cy="104.8" r=".46"/>
<circle cx="214" cy="125.7" r=".46"/>
<circle cx="233" cy="125.7" r=".46"/>
<circle cx="193.7" cy="97.2" r=".46"/>
<circle cx="193" cy="104.8" r=".46"/>
<circle cx="174.6" cy="104.8" r=".46"/>
<circle cx="190.5" cy="138.4" r=".46"/>
<circle cx="168.9" cy="117.5" r=".46"/>
<circle cx="168.9" cy="114.9" r=".46"/>
<circle cx="190.5" cy="125.7" r=".46"/>
<circle cx="182.9" cy="125.7" r=".46"/>
<circle cx="247.6" cy="104.8" r=".46"/>
<circle cx="200" cy="69.2" r=".46"/>
<circle cx="200" cy="52.1" r=".46"/>
<circle cx="215.9" cy="69.2" r=".46"/>
<circle cx="206.4" cy="79.4" r=".46"/>
<circle cx="211.5" cy="89.5" r=".46"/>
<circle cx="215.9" cy="79.4" r=".46"/>
<circle cx="211.5" cy="97.2" r=".46"/>
<circle cx="187.3" cy="43.8" r=".46"/>
<circle cx="266.7" cy="108" r=".46"/>
<circle cx="266.7" cy="104.8" r=".46"/>
<circle cx="275" cy="120" r=".46"/>
<circle cx="278.1" cy="120" r=".46"/>
<circle cx="278.1" cy="104.8" r=".46"/>
<circle cx="275" cy="104.8" r=".46"/>
<circle cx="271.8" cy="104.8" r=".46"/>
<circle cx="198.1" cy="125.7" r=".46"/>
<circle cx="198.1" cy="138.4" r=".46"/>
<circle cx="205.7" cy="125.7" r=".46"/>
<circle cx="197.5" cy="144.8" r=".46"/>
<circle cx="194.3" cy="138.4" r=".46"/>
<circle cx="201.9" cy="164.5" r=".46"/>
<circle cx="193.7" cy="154.9" r=".46"/>
<circle cx="189.9" cy="144.8" r=".46"/>
<circle cx="176.5" cy="144.8" r=".46"/>
<circle cx="167.6" cy="144.8" r=".46"/>
<circle cx="146.7" cy="156.8" r=".46"/>
<circle cx="127.6" cy="152.4" r=".46"/>
<circle cx="120.6" cy="152.4" r=".46"/>
<circle cx="130.8" cy="136.5" r=".46"/>
<circle cx="124.5" cy="163.2" r=".46"/>
<circle cx="130.8" cy="134" r=".46"/>
<circle cx="205.7" cy="175.3" r=".46"/>
<circle cx="177.8" cy="175.3" r=".46"/>
<circle cx="181.6" cy="184.8" r=".46"/>
<circle cx="185.4" cy="175.3" r=".46"/>
</g>
<g font-size="2.8" fill="#840000">
<text x="216" y="184.9">Title:</text>
<text x="225.7" y="184.9">Flipper</text>
<text x="238.3" y="184.9">Device</text>
<text x="250.2" y="184.9">DIY</text>
</g>
<g font-size="2.1" fill="#006464">
<text x="207.5" y="115.9">FLT1</text>
<text x="207.8" y="118.5">LFL182G45TC1A108</text>
</g>
<g font-size="2.1" fill="#840000">
<text x="216" y="189.2">Originally</text>
<text x="228.5" y="189.2">from</text>
<text x="237.8" y="189.2">Flipper</text>
<text x="247.3" y="189.2">Devices</text>
<text x="257.4" y="189.2">Inc.</text>
<text x="216" y="193.1">Size:</text>
<text x="216" y="197">DIY Version</text>
<text x="222.7" y="193.1">A4</text>
<text x="230.2" y="197">1.0</text>
<text x="235" y="193.1">Date:</text>
<text x="263" y="193.3">Rev:</text>
<text x="269.4" y="193.3">13.F7B9C6</text>
</g>
<g font-size="1.8" fill="#840000">
<text x="35" y="11.9">1</text>
<text x="85" y="11.9">2</text>
<text x="135" y="11.9">3</text>
<text x="185" y="11.9">4</text>
<text x="235" y="11.9">5</text>
<text x="285" y="11.9">6</text>
<text x="49.8" y="19.5" transform="rotate(-90 49.8 19.5)">VBUS</text>
<text x="10.3" y="35.9">A</text>
<text x="119.3" y="34.6">CC1101_G0</text>
<text x="123.9" y="32.1">IR_RX</text>
<text x="165.6" y="34.6">DISPLAY_DI</text>
<text x="165.6" y="32.1">DISPLAY_RST</text>
<text x="285.3" y="35.9">A</text>
<text x="115.8" y="39.7">PERIPH_POWER</text>
<text x="120.3" y="37.1">RFID_PULL</text>
<text x="166.5" y="39.7">PB3</text>
<text x="166.5" y="37.1">PB2</text>
<text x="89.6" y="44.8">SPI_R_SCK</text>
<text x="125.6" y="47.3">PA6</text>
<text x="125.6" y="42.2">PA4</text>
<text x="165.6" y="47.3">UART1_TX</text>
<text x="191" y="44.8">SPI_R_MOSI</text>
<text x="191.9" y="42.2">SPI_R_MISO</text>
<text x="124.6" y="52.4">VIBRO</text>
<text x="125.6" y="49.8">PA7</text>
<text x="165.6" y="52.4">SPEAKER</text>
<text x="166.5" y="49.8">UART1_RX</text>
<text x="121.6" y="57.5">I2C_SDA</text>
<text x="122.6" y="54.9">I2C_SCL</text>
<text x="165.6" y="54.9">IR_TX</text>
<text x="166.5" y="57.5">BUTTON_UP</text>
<text x="123.3" y="65.1">SWDIO</text>
<text x="165.6" y="65.1">RFID_OUT</text>
<text x="166.5" y="62.5">BUTTON_RIGHT</text>
<text x="166.5" y="60">BUTTON_LEFT</text>
<text x="116.1" y="70.2">RFID_CARRIER</text>
<text x="123.9" y="67.6">SWCLK</text>
<text x="166.5" y="67.6">iBTN</text>
<text x="221.5" y="70.2">SPI_D_MOSI</text>
<text x="125.4" y="77.8">PC0</text>
<text x="165.6" y="77.8">CC1101_CS</text>
<text x="107.5" y="82.9">SPI_D_MISO</text>
<text x="125.4" y="80.3">PC1</text>
<text x="221.5" y="80.3">SPI_D_SCK</text>
<text x="10.3" y="85.9">B</text>
<text x="122" y="87.9">RF_SW_0</text>
<text x="125.4" y="85.4">PC3</text>
<text x="165.6" y="85.4">NFC_CS</text>
<text x="285.3" y="85.9">B</text>
<text x="115.6" y="93">BUTTON_DOWN</text>
<text x="118.7" y="90.5">RFID_RF_IN</text>
<text x="123.2" y="95.6">SD_CD</text>
<text x="222.4" y="90.5">BUTTON_OK</text>
<text x="119.1" y="98.1">DISPLAY_CS</text>
<text x="124.2" y="100.6">SD_CS</text>
<text x="222.4" y="98.1">RESET</text>
<text x="116.1" y="103.2">BUTTON_BACK</text>
<text x="234.5" y="124.1">LDO_3.3V</text>
<text x="10.3" y="135.9">C</text>
<text x="285.3" y="135.9">C</text>
<text x="135.5" y="143.7">STM32WB55RGV6TR</text>
<text x="10.3" y="185.9">D</text>
<text x="285.3" y="185.9">D</text>
<text x="35" y="199.9">1</text>
<text x="85" y="199.9">2</text>
<text x="135" y="199.9">3</text>
<text x="185" y="199.9">4</text>
<text x="235" y="199.9">5</text>
<text x="285" y="199.9">6</text>
</g>
<g font-size="1.8" fill="#006464">
<text x="39.4" y="22.5">VBUS1</text>
<text x="22.6" y="28.8">5.1k</text>
<text x="22.8" y="24.4">R1</text>
<text x="143.9" y="26.3">DD1</text>
<text x="185.6" y="27.9" transform="rotate(-90 185.6 27.9)">R_MI</text>
<text x="188.2" y="27.9" transform="rotate(-90 188.2 27.9)">R_MO</text>
<text x="22.8" y="32">R2</text>
<text x="40" y="30.1">VBUS2</text>
<text x="69.9" y="32.6">C1</text>
<text x="69.9" y="35.2">100nF</text>
<text x="90.8" y="32.6">R_CLK</text>
<text x="135.9" y="32">PA0</text>
<text x="135.9" y="34.5">PA1</text>
<text x="152.3" y="32">PB0</text>
<text x="152.3" y="34.5">PB1</text>
<text x="22.6" y="36.4">5.1k</text>
<text x="31.1" y="39">GNDREF</text>
<text x="55.5" y="38.1" transform="rotate(-90 55.5 38.1)">VD1</text>
<text x="135.9" y="37.1">PA2</text>
<text x="135.9" y="39.6">PA3</text>
<text x="152.3" y="37.1">PB2</text>
<text x="152.3" y="39.6">PB3</text>
<text x="104.7" y="43.4">R6</text>
<text x="108.5" y="47.2">51</text>
<text x="135.9" y="42.1">PA4</text>
<text x="135.9" y="44.7">PA5</text>
<text x="135.9" y="47.2">PA6</text>
<text x="152.3" y="42.1">PB4</text>
<text x="152.3" y="44.7">PB5</text>
<text x="152.3" y="47.2">PB6</text>
<text x="173.9" y="43.4">R7</text>
<text x="177.8" y="47.2">51</text>
<text x="61.2" y="53.9" transform="rotate(-90 61.2 53.9)">ESD230B1W0201E6327XTSA1</text>
<text x="135.9" y="49.8">PA7</text>
<text x="135.9" y="52.3">PA8</text>
<text x="152.3" y="52.3">PB8</text>
<text x="152.3" y="49.8">PB7</text>
<text x="201.9" y="49.8">GNDREF</text>
<text x="53.4" y="58">GNDREF</text>
<text x="62.9" y="58">GNDREF</text>
<text x="135.9" y="54.8">PA9</text>
<text x="135.9" y="57.4">PA10</text>
<text x="135.9" y="59.9">PA11</text>
<text x="151" y="57.4">PB10</text>
<text x="151" y="59.9">PB11</text>
<text x="152.3" y="54.8">PB9</text>
<text x="156.2" y="56.3">28</text>
<text x="24.8" y="63.1">105450-0101</text>
<text x="30.4" y="60.6">X1</text>
<text x="85" y="61.8">+3V3</text>
<text x="135.9" y="62.5">PA12</text>
<text x="135.9" y="65">PA13</text>
<text x="151" y="62.5">PB12</text>
<text x="151" y="65">PB13</text>
<text x="197.1" y="61" transform="rotate(-90 197.1 61)">100nF</text>
<text x="225.4" y="65">D_MO</text>
<text x="22.6" y="68.2">TX1+</text>
<text x="22.6" y="70.7">TX1-</text>
<text x="35.8" y="66.9">VBUS</text>
<text x="35.8" y="69.4">VBUS</text>
<text x="35.8" y="72">VBUS</text>
<text x="135.9" y="67.5">PA14</text>
<text x="135.9" y="70.1">PA15</text>
<text x="151" y="67.5">PB14</text>
<text x="151" y="70.1">PB15</text>
<text x="197.1" y="67.3" transform="rotate(-90 197.1 67.3)">C41</text>
<text x="22.6" y="73.3">TX2+</text>
<text x="22.6" y="75.8">TX2-</text>
<text x="35.8" y="74.5">VBUS</text>
<text x="86.4" y="72.6">D-</text>
<text x="108.5" y="76.4">D_MI</text>
<text x="135.9" y="77.7">PC0</text>
<text x="152.3" y="77.7">PD0</text>
<text x="22.6" y="78.3">CC1</text>
<text x="22.6" y="80.9">CC2</text>
<text x="74.2" y="83.4">R9</text>
<text x="74.2" y="79.6">R8</text>
<text x="83.8" y="83.4">22</text>
<text x="83.8" y="79.6">22</text>
<text x="135.9" y="80.2">PC1</text>
<text x="135.9" y="82.8">PC2</text>
<text x="152.3" y="80.2">PD1</text>
<text x="36.6" y="84.7">D1+</text>
<text x="36.6" y="87.2">D1-</text>
<text x="36.6" y="89.8">D2+</text>
<text x="135.9" y="85.3">PC3</text>
<text x="135.9" y="87.9">PC4</text>
<text x="152.4" y="85.3">PE4</text>
<text x="226.1" y="84.7">D_SCK</text>
<text x="243.9" y="88.5">GNDREF</text>
<text x="36.6" y="92.3">D2-</text>
<text x="86.4" y="92.3">D+</text>
<text x="135.9" y="90.4">PC5</text>
<text x="135.9" y="92.9">PC6</text>
<text x="135.9" y="95.5">PC10</text>
<text x="152.2" y="90.4">PH3</text>
<text x="225.4" y="94.2">BOOT</text>
<text x="69.4" y="98.4" transform="rotate(-90 69.4 98.4)">VD2</text>
<text x="72" y="98.4" transform="rotate(-90 72 98.4)">VD3</text>
<text x="135.9" y="98">PC11</text>
<text x="135.9" y="100.6">PC12</text>
<text x="151.2" y="98">NRST</text>
<text x="225.4" y="101.8">NRST</text>
<text x="248.9" y="97.4">BLE1</text>
<text x="268" y="98">ANT1</text>
<text x="268" y="100.6">1001312</text>
<text x="22.6" y="106.3">SBU1</text>
<text x="36.8" y="105">GND</text>
<text x="36.8" y="107.5">GND</text>
<text x="135.9" y="103.1">PC13</text>
<text x="135.9" y="105.6">PC14</text>
<text x="152.4" y="105.6">RF1</text>
<text x="182.6" y="106.9">2.7nH</text>
<text x="184.2" y="103.1">L1</text>
<text x="207.9" y="105.6">IN</text>
<text x="229" y="105.6">OUT</text>
<text x="249" y="103.7">L2</text>
<text x="254.6" y="103.7">3nH</text>
<text x="22.6" y="113.9">RX1-</text>
<text x="22.6" y="111.4">RX1+</text>
<text x="22.6" y="108.8">SBU2</text>
<text x="36.8" y="110.1">GND</text>
<text x="36.8" y="112.6">GND</text>
<text x="66.1" y="110.1">GNDREF</text>
<text x="105.4" y="113.9">CXD2-032000000-1010B</text>
<text x="135.9" y="108.2">PC15</text>
<text x="152.4" y="113.3">VDD</text>
<text x="175.3" y="108.8">0.8pF</text>
<text x="193.7" y="108.8">0.3pF</text>
<text x="207.9" y="108.2">GND</text>
<text x="228.7" y="108.2">GND</text>
<text x="230" y="113.3">NC</text>
<text x="230" y="110.7">NC</text>
<text x="248.3" y="113.9">C7</text>
<text x="248.3" y="108.2">1.5pF</text>
<text x="273.9" y="109.2" transform="rotate(-90 273.9 109.2)">0</text>
<text x="22.6" y="119">RX2-</text>
<text x="22.6" y="116.4">RX2+</text>
<text x="34.1" y="115.2">SHIELD</text>
<text x="34.1" y="117.7">SHIELD</text>
<text x="63.7" y="114.3" transform="rotate(-90 63.7 114.3)">ESD230B1W0201E6327XTSA1</text>
<text x="73" y="118.3">C4</text>
<text x="77.7" y="114.3" transform="rotate(-90 77.7 114.3)">ESD230B1W0201E6327XTSA1</text>
<text x="121.3" y="119.6">ZQ2</text>
<text x="135.9" y="118.3">OSC_OUT</text>
<text x="135.9" y="115.8">OSC_IN</text>
<text x="152.4" y="115.8">VDD</text>
<text x="152.4" y="118.3">VDD</text>
<text x="170.8" y="119">GNDREF</text>
<text x="175.3" y="114.5">C5</text>
<text x="189.2" y="119">GNDREF GNDREF</text>
<text x="193.7" y="114.5">C6</text>
<text x="236.9" y="119">GNDREF</text>
<text x="245.8" y="119">GNDREF</text>
<text x="254.7" y="119">GNDREF GNDREF</text>
<text x="273.9" y="118.1" transform="rotate(-90 273.9 118.1)">R72</text>
<text x="34.1" y="120.2">SHIELD</text>
<text x="34.1" y="122.8">SHIELD</text>
<text x="71.9" y="120.9">18pF</text>
<text x="135.9" y="123.4">AT0</text>
<text x="135.9" y="126">AT1</text>
<text x="148.6" y="123.4">VDDUSB</text>
<text x="151.3" y="126">VDDA</text>
<text x="151.6" y="120.9">VBAT</text>
<text x="156.2" y="124.8">14</text>
<text x="106.7" y="128.5">GNDREF</text>
<text x="149.8" y="128.5">VREF+</text>
<text x="150" y="131">VDDRF</text>
<text x="183.5" y="131">100nF</text>
<text x="191.1" y="131">100nF</text>
<text x="198.8" y="131">100nF</text>
<text x="206.4" y="131">4.7uF</text>
<text x="235.6" y="128.5">+3V3</text>
<text x="274.3" y="127.2">GNDREF</text>
<text x="47" y="132.3">GNDREF</text>
<text x="90.2" y="135.5">ZQ1</text>
<text x="135.9" y="134.8">VSSRF</text>
<text x="135.9" y="132.3">VSSSMPS</text>
<text x="135.9" y="137.4">EPAD</text>
<text x="147.4" y="137.4">VFBSMPS</text>
<text x="147.5" y="134.8">VLXSMPS</text>
<text x="156.2" y="136.3">41</text>
<text x="183.5" y="136.8">C12</text>
<text x="191.1" y="136.8">C13</text>
<text x="198.8" y="136.8">C14</text>
<text x="206.4" y="136.8">C15</text>
<text x="147.2" y="139.9">VDDSMPS</text>
<text x="191.8" y="143.7">GNDREF</text>
<text x="235" y="139.3">VD26</text>
<text x="235" y="141.2">ESD241B1W0201E6327XTSA1</text>
<text x="82.8" y="147.2" transform="rotate(-90 82.8 147.2)">SF32K32768D31T-12.5</text>
<text x="127" y="144.4">GNDREF</text>
<text x="190.5" y="148.2">1uF</text>
<text x="198.1" y="148.2">10nF</text>
<text x="230.5" y="146.3">GNDREF</text>
<text x="72.5" y="152">18pF</text>
<text x="73" y="154.5">C10</text>
<text x="112.2" y="151.4">+3V3</text>
<text x="121.3" y="155.8">4.7uF</text>
<text x="128.3" y="155.8">100nF</text>
<text x="149.9" y="155.8">L3</text>
<text x="177.2" y="150.7">100nF</text>
<text x="190.5" y="153.9">C16</text>
<text x="198.1" y="153.9">C17</text>
<text x="64.2" y="156.4">GNDREF</text>
<text x="121.3" y="161.5">C19</text>
<text x="128.3" y="161.5">C88</text>
<text x="148.6" y="159">10uH</text>
<text x="177.2" y="156.4">C18</text>
<text x="191.2" y="160.9">GNDREF</text>
<text x="147.3" y="167.9">C20</text>
<text x="147.3" y="162.2">4.7uF</text>
<text x="174" y="162.8">GNDREF</text>
<text x="202.6" y="167.9">1uF</text>
<text x="210.2" y="167.9">100nF</text>
<text x="121.9" y="168.5">GNDREF</text>
<text x="202.6" y="173.6">C21</text>
<text x="210.2" y="173.6">C22</text>
<text x="144.2" y="174.2">GNDREF</text>
<text x="178.4" y="177.4">100pF</text>
<text x="186.1" y="177.4">100nF</text>
<text x="193" y="178">+3V3</text>
<text x="178.4" y="183.1">C23</text>
<text x="186.1" y="183.1">C24</text>
<text x="203.2" y="180.6">GNDREF</text>
<text x="179.1" y="190.1">GNDREF</text>
</g>
<g font-size="1.8" fill="#a90000">
<text x="133.3" y="30.9">15</text>
<text x="133.3" y="33.4">16</text>
<text x="133.3" y="35.9">17</text>
<text x="156.2" y="35.9">27</text>
<text x="156.2" y="30.9">38</text>
<text x="156.2" y="33.4">39</text>
<text x="133.3" y="38.5">18</text>
<text x="133.3" y="41">19</text>
<text x="156.2" y="38.5">63</text>
<text x="156.2" y="41">64</text>
<text x="133.3" y="43.6">20</text>
<text x="133.3" y="46.1">21</text>
<text x="156.2" y="43.6">65</text>
<text x="156.2" y="46.1">66</text>
<text x="133.3" y="48.6">22</text>
<text x="133.3" y="51.2">23</text>
<text x="133.3" y="53.7">24</text>
<text x="156.2" y="48.6">67</text>
<text x="156.8" y="51.2">6</text>
<text x="156.8" y="53.7">7</text>
<text x="133.3" y="56.3">51</text>
<text x="133.3" y="58.8">52</text>
<text x="156.2" y="58.8">29</text>
<text x="43.2" y="65.8">A4</text>
<text x="133.3" y="61.3">53</text>
<text x="133.3" y="63.9">54</text>
<text x="156.2" y="61.3">46</text>
<text x="156.2" y="63.9">47</text>
<text x="17.8" y="67.1">A2</text>
<text x="17.8" y="69.6">A3</text>
<text x="43.1" y="70.9">B4</text>
<text x="43.2" y="68.3">A9</text>
<text x="133.3" y="66.4">55</text>
<text x="133.3" y="69">56</text>
<text x="156.2" y="66.4">48</text>
<text x="156.2" y="69">49</text>
<text x="17.7" y="72.1">B2</text>
<text x="17.7" y="74.7">B3</text>
<text x="17.8" y="77.2">A5</text>
<text x="43.1" y="73.4">B9</text>
<text x="133.9" y="76.6">9</text>
<text x="156.2" y="76.6">61</text>
<text x="17.7" y="79.8">B5</text>
<text x="43.2" y="83.6">A6</text>
<text x="133.3" y="79.1">10</text>
<text x="133.3" y="81.7">11</text>
<text x="156.2" y="79.1">62</text>
<text x="43.1" y="88.6">B6</text>
<text x="43.2" y="86.1">A7</text>
<text x="133.3" y="84.2">12</text>
<text x="133.3" y="86.7">25</text>
<text x="133.3" y="89.3">26</text>
<text x="156.2" y="84.2">40</text>
<text x="156.8" y="89.3">5</text>
<text x="43.1" y="91.2">B7</text>
<text x="133.3" y="91.8">50</text>
<text x="133.3" y="94.4">58</text>
<text x="247.4" y="93.4" transform="rotate(-90 247.4 93.4)">2</text>
<text x="133.3" y="96.9">59</text>
<text x="133.3" y="99.4">60</text>
<text x="133.9" y="102">2</text>
<text x="156.8" y="96.9">8</text>
<text x="247.4" y="101" transform="rotate(-90 247.4 101)">1</text>
<text x="17.7" y="107.7">B8</text>
<text x="17.8" y="105.2">A8</text>
<text x="42.6" y="106.4">A12</text>
<text x="43.2" y="103.9">A1</text>
<text x="133.9" y="104.5">3</text>
<text x="133.9" y="107.1">4</text>
<text x="156.2" y="104.5">31</text>
<text x="203.1" y="104.5">1</text>
<text x="203.1" y="107.1">2</text>
<text x="236.1" y="104.5">3</text>
<text x="236.1" y="107.1">5</text>
<text x="17.1" y="112.8">B10</text>
<text x="17.1" y="110.2">B11</text>
<text x="42.5" y="111.5">B12</text>
<text x="43.1" y="109">B1</text>
<text x="156.2" y="112.1">30</text>
<text x="236.1" y="112.1">4</text>
<text x="236.1" y="109.6">6</text>
<text x="17.2" y="117.9">A10</text>
<text x="17.2" y="115.3">A11</text>
<text x="43.1" y="114">S1</text>
<text x="43.1" y="116.6">S2</text>
<text x="43.1" y="119.1">S3</text>
<text x="112.3" y="119.8">3</text>
<text x="117.2" y="117.5" transform="rotate(-90 117.2 117.5)">1</text>
<text x="133.3" y="117.2">34</text>
<text x="133.3" y="114.7">35</text>
<text x="156.2" y="114.7">45</text>
<text x="156.2" y="117.2">68</text>
<text x="156.8" y="119.8">1</text>
<text x="43.1" y="121.7">S4</text>
<text x="117.2" y="123.9" transform="rotate(-90 117.2 123.9)">2</text>
<text x="132" y="122.3">36</text>
<text x="132" y="124.8">37</text>
<text x="156.2" y="122.3">55</text>
<text x="133.3" y="131.2">42</text>
<text x="156.2" y="127.4">13</text>
<text x="156.2" y="129.9">33</text>
<text x="133.3" y="133.7">32</text>
<text x="133.3" y="136.3">69</text>
<text x="156.2" y="133.7">43</text>
<text x="156.2" y="138.8">44</text>
</g>
<g font-size="1.8" fill="#939391">
<text x="203.4" y="61" transform="rotate(-90 203.4 61)">DNP</text>
<text x="209.8" y="61" transform="rotate(-90 209.8 61)">DNP</text>
<text x="90.4" y="70.6" transform="rotate(-90 90.4 70.6)">R5</text>
<text x="94.2" y="71.3" transform="rotate(-90 94.2 71.3)">DNP</text>
<text x="203.4" y="67.3" transform="rotate(-90 203.4 67.3)">C2</text>
<text x="209.8" y="67.3" transform="rotate(-90 209.8 67.3)">C3</text>
<text x="259.1" y="113.9">C8</text>
<text x="259.1" y="108.2">DNP</text>
<text x="277.1" y="109.2" transform="rotate(-90 277.1 109.2)">DNP</text>
<text x="280.3" y="109.2" transform="rotate(-90 280.3 109.2)">DNP</text>
<text x="283.4" y="109.2" transform="rotate(-90 283.4 109.2)">DNP</text>
<text x="277.1" y="118.1" transform="rotate(-90 277.1 118.1)">R73</text>
<text x="280.3" y="118.1" transform="rotate(-90 280.3 118.1)">R74</text>
<text x="283.4" y="118.1" transform="rotate(-90 283.4 118.1)">R75</text>
</g>
<g font-size="1.8" fill="#0000c2">
<text x="28.1" y="84.2">USB-C</text>
<text x="114.2" y="126.8">32MHz</text>
<text x="59.4" y="161">load</text>
<text x="64.6" y="161">capacitance</text>
<text x="77.3" y="161">should</text>
<text x="84.7" y="161">be</text>
<text x="88.1" y="161">12.5pF</text>
</g>
</svg>
